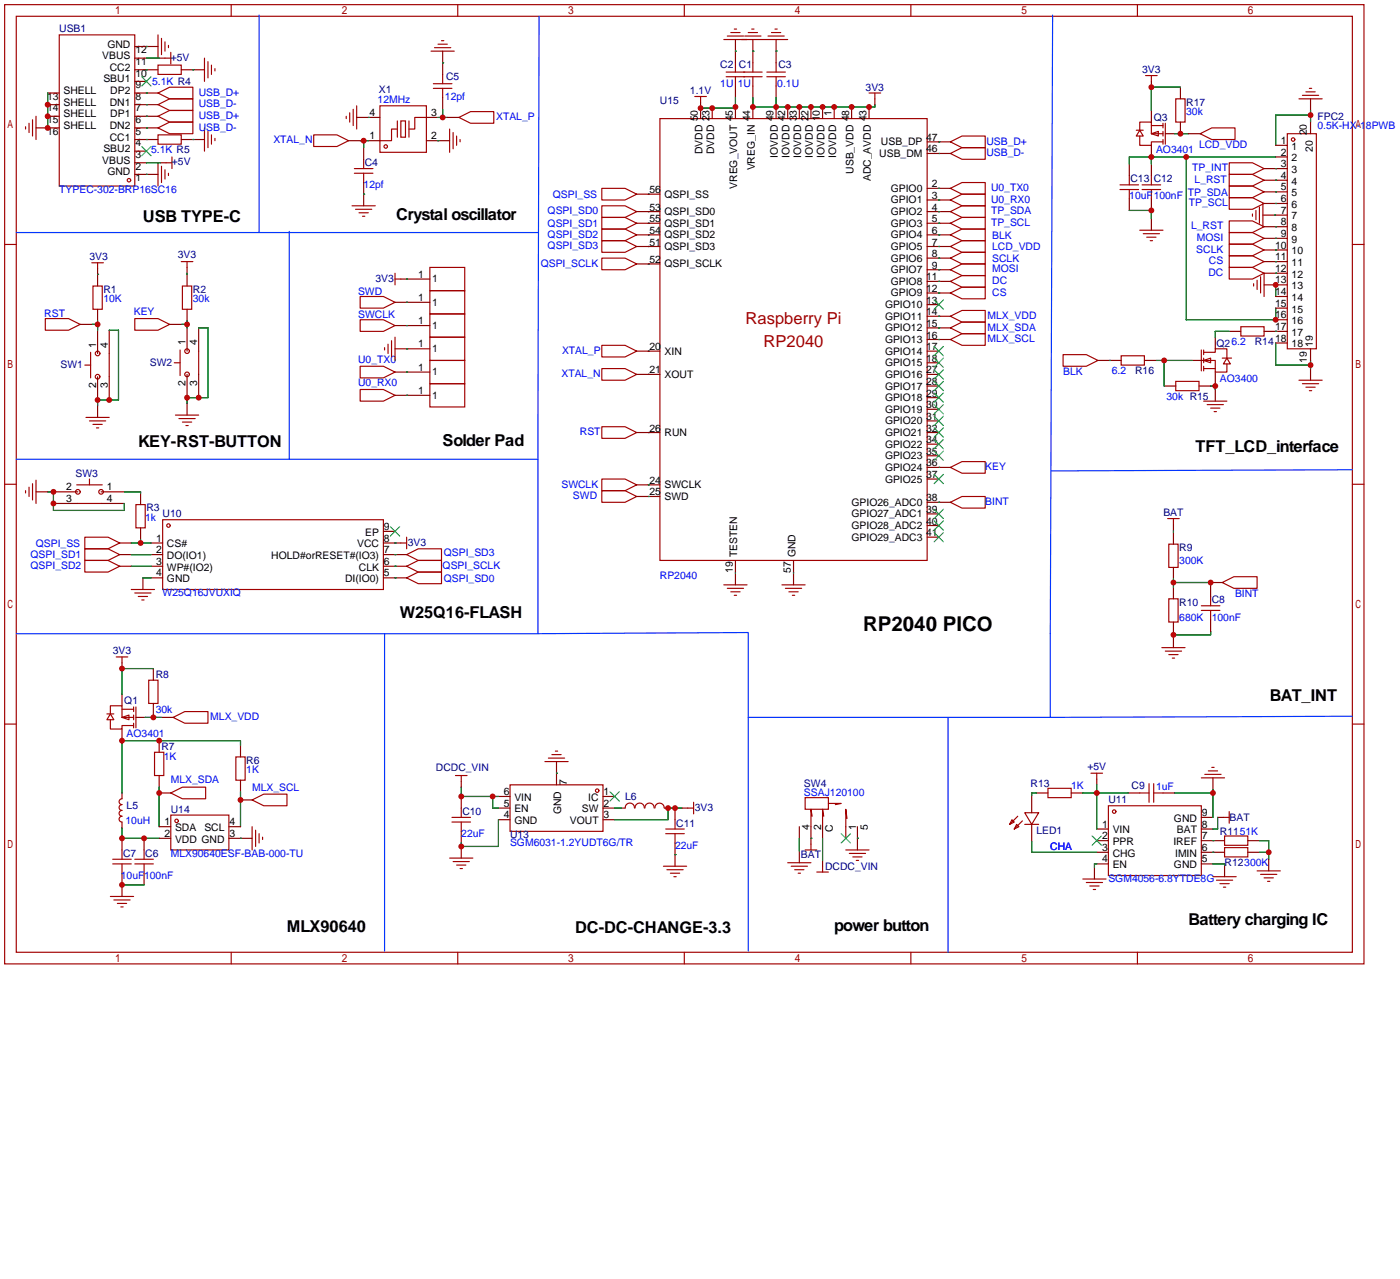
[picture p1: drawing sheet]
<svg xmlns="http://www.w3.org/2000/svg" width="306mm" height="279mm" viewBox="0 0 306 279" stroke-linecap="round" stroke-linejoin="round" font-family="sans-serif">
<g fill="none" stroke="#a10000" stroke-width=".25">
<path d="M1 1h297.2v209.6h-297.2zM3.6 3.6h292.1v204.4h-292.1zM13 7.6h16.5v33h-16.5zM34.5 14.2h5.1v2.1h-5.1zM34.5 7.6v5.1M35.3 8.4v3.5M36.1 9.1v2.1M36.1 12.7h1.2M36.8 9.9v.5M37.3 11.4v2.6M44.7 12.7v5.1M45.5 13.5v3.5"/>
<path d="M46.2 14.2v2.1M47 15v.5M50.5 1v2.6M94.2 11.2h5.1M94.7 18.3h4.1M94.7 19.3h4.1M95 10.4h3.6M95.8 9.7h2M96.5 8.9h.5M96.8 16.3v2M96.8 19.3v2M100.1 1v2.6"/>
<path d="M149.6 1v2.6M158.2 8.6h14M158.7 16.8h7.9M158.7 15.7h7.9M159 7.9h3.6M159.8 7.1h2M160.5 6.4h.5M160.8 13.7v2M160.8 16.8v2M162.8 7.9h3.6M163.6 7.1h2M164.3 6.4h.5"/>
<path d="M164.6 13.7v2M164.6 16.8v2M167.6 16.8h4.1M167.6 15.7h4.1M167.9 7.9h3.5M168.7 7.1h2M169.4 6.4h.5M169.7 13.7v2M169.7 16.8v2M199.1 1v2.6M248.7 1v2.6M250.4 16.5h2.6"/>
<path d="M251.7 16.5v1.3M286.3 19.3h.5M5.6 27.7v.5M6.3 26.9v2.1M7.1 26.2v3.5M7.9 25.4v5.1M34.5 29.5h5.1v2h-5.1zM34.5 20.3l2.6-1.2h5.1v2.5h-5.1zM34.5 22.9l2.6-1.3h5.1v2.5h-5.1zM34.5 25.4l2.6-1.3h5.1v2.6h-5.1zM34.5 27.9l2.6-1.2h5.1v2.5h-5.1zM34.5 35.6v5"/>
<path d="M35.3 36.3v3.6M36.1 37.1v2M36.3 35.6h1.3M36.8 37.8v.6M37.6 34.3v2.5M44.7 27.9v5.1M45.5 28.7v3.6M46.2 29.5v2M47 30.2v.5M68.6 29.5h5.1l2.5 1.2-2.5 1.3h-5.1zM75.7 25.4v.5M76.5 24.6v2.1"/>
<path d="M77.2 23.9v3.5M77.5 37.8h4M77.5 36.8h4M78 23.1v5.1M79.5 34.8v2M79.5 37.8v2.1M83.1 23.1h10.1v10.2h-10.1zM86.9 28.2h-1.3v2.5h-2.5M86.9 26.4v3.6M87.6 26.4h1v3.6h-1zM89.4 26.4v3.6M93.2 25.7h-2.5v2.5h-1.3"/>
<path d="M98.3 28.2v5.1M99.1 29v3.5M99.8 29.7v2.1M100.3 25.7l2.6-1.3h5v2.5h-5zM100.6 30.5v.5M144.3 25.9h58.4v96.5h-58.4zM151.9 21.1h2.5M153.2 21.1v1.3M190 20.3h2.5M191.3 20.3v1.3M207.8 31l2.5-1.3h5.1v2.6h-5.1zM207.8 33.5l2.5-1.2h5.1v2.5h-5.1z"/>
<path d="M246.9 38.4v2M248.4 28.4h1.5M249.2 28.4v-1.7h2.5v2.5h2.6M249.2 29.7v2.1h2.5v-.8h2.6M249.2 28.4l.7 1.3h-1.5zM251.7 29.2l1.5-.5v1zM251.7 27.4h2.6M251.7 38.4v2M254.3 26.9v1M254.3 28.7v1M254.3 30.5v1M254.8 26.9v4.6"/>
<path d="M257 21.6h2.1v5.1h-2.1zM262.4 29.2l2.5-1.3h5.1v2.6h-5.1zM268.7 38.1h5.1l2.6 1.3-2.6 1.2h-5.1zM268.7 35.6h5.1l2.6 1.2-2.6 1.3h-5.1zM281.4 29.2h6.4v47h-6.4zM284 21.6h5.1M284.7 20.8h3.6M285.5 20.1h2M1 53.4h2.6M20.1 57.4h2.5M21.3 57.4v1.3M39.6 57.2h2.6"/>
<path d="M40.9 57.2v1.2M77 45h5M77.7 45.7h3.6M78.5 46.5h2M79.2 47.2h.6M86.4 59.7v2.5M94 58.4h7.6v5.1h-7.6zM131.6 41.1h5.1l2.5 1.3-2.5 1.3h-5.1zM131.6 45h5.1l2.5 1.2-2.5 1.3h-5.1zM131.6 47.5h5.1l2.5 1.3-2.5 1.2h-5.1zM131.6 50h5.1l2.5 1.3-2.5 1.3h-5.1zM131.6 52.6h5.1l2.5 1.2-2.5 1.3h-5.1z"/>
<path d="M131.6 56.4h5.1l2.5 1.3-2.5 1.2h-5.1zM207.8 41.1l2.5-1.2h5.1v2.5h-5.1zM207.8 43.7l2.5-1.3h5.1v2.6h-5.1zM207.8 46.2l2.5-1.2h5.1v2.5h-5.1zM207.8 48.8l2.5-1.3h5.1v2.5h-5.1zM207.8 51.3l2.5-1.3h5.1v2.6h-5.1zM207.8 53.8l2.5-1.2h5.1v2.5h-5.1zM207.8 56.4l2.5-1.3h5.1v2.6h-5.1zM207.8 58.9l2.5-1.2h5.1v2.5h-5.1zM244.9 40.4h4M244.9 41.4h4M246.9 41.4v2"/>
<path d="M249.2 50.3h5.1M249.7 40.4h4M249.7 41.4h4M249.9 51.1h3.6M250.7 51.8h2M251.5 52.6h.5M251.7 41.4v2M268.7 40.6h5.1l2.6 1.3-2.6 1.3h-5.1zM268.7 43.2h5.1l2.6 1.2-2.6 1.3h-5.1zM268.7 48.3h5.1l2.6 1.2-2.6 1.3h-5.1zM268.7 50.8h5.1l2.6 1.3-2.6 1.2h-5.1zM268.7 53.3h5.1l2.6 1.3-2.6 1.3h-5.1z"/>
<path d="M268.7 55.9h5.1l2.6 1.3-2.6 1.2h-5.1zM268.7 58.4h5.1l2.6 1.3-2.6 1.3h-5.1zM273.8 46.7v.5M274.6 46v2M275.3 45.2v3.6M276.1 44.4v5.1M276.4 59.7v5.1M295.7 53.4h2.5M9.9 69.6h5.1l2.5 1.3-2.5 1.2h-5.1zM18.5 79.8h1.3M19.8 77v5.5M20.3 62.5h2.1v5.1h-2.1z"/>
<path d="M23.9 77.2v5.1M29.5 69.6h5l2.6 1.3-2.6 1.2h-5zM38.1 79.2h1.3M39.4 76.5v5.5M39.9 62.5h2v5.1h-2zM43.4 76.7v5.1M78.7 64.8h5.1l2.6 1.2-2.6 1.3h-5.1zM78.7 69.8h5.1l2.6 1.3-2.6 1.3h-5.1zM84.1 75.9v.6M84.8 75.2v2M85.6 74.4v3.6M86.4 73.7v5"/>
<path d="M86.4 61h1.2M94 78.7h7.6v5.1h-7.6zM94 73.7h7.6v5h-7.6zM94 68.6h7.6v5.1h-7.6zM94 63.5h7.6v5.1h-7.6zM131.6 75.4h5.1l2.5 1.3-2.5 1.3h-5.1zM207.8 69.1l2.5-1.3h5.1v2.6h-5.1zM207.8 71.6l2.5-1.2h5.1v2.5h-5.1zM207.8 74.2l2.5-1.3h5.1v2.5h-5.1zM207.8 61.5l2.5-1.3h5.1v2.5h-5.1zM207.8 64l2.5-1.3h5.1v2.6h-5.1zM232.4 77.5h5.1l2.5 1.2-2.5 1.3h-5.1z"/>
<path d="M245.1 77.7h5.1v2.1h-5.1zM262.6 76.5v4.5M263.1 78.7h2.6v2.6h2.5v-1.8M263.1 77h2.6v-.8h2.5v2M263.1 78.7l1.6-.5v1zM263.1 76.5v1M263.1 78.2v1M267.2 78.2h2M268.2 78.2l.8 1.3h-1.5zM271.3 71.4h5.1v2h-5.1zM274.1 62v.5M274.8 61.2v2"/>
<path d="M275.6 60.5v3.5M18.8 91.2h5.1M19.6 91.9h3.5M20.3 92.7h2.1M21.1 93.5h.5M38.4 90.7h5M39.1 91.4h3.6M39.9 92.2h2M40.6 93h.5M78.7 85.1h5.1l2.6 1.3-2.6 1.2h-5.1zM78.7 80h5.1l2.6 1.3-2.6 1.2h-5.1zM94 83.8h7.6v5.1h-7.6z"/>
<path d="M131.6 80.5h5.1l2.5 1.3-2.5 1.3h-5.1zM131.6 93.2h5.1l2.5 1.3-2.5 1.3h-5.1zM257 83.3h5.1v2h-5.1zM263.1 80v1M263.1 80.5h2.6M263.1 87.6h5.1M263.9 88.4h3.6M264.7 89.2h2M265.4 89.9h.5M284 83.1h5.1M284.7 83.8h3.6M285.5 84.6h2"/>
<path d="M286.3 85.3h.5M1 105.8h2.6M5.6 107.2v.5M6.3 106.4v2.1M7.1 105.7v3.5M7.9 104.9v5.1M16.8 105.9h5.6M17 110h5.1M18.5 117.3h5.1l2.6 1.3-2.6 1.3h-5.1zM18.5 119.9h5.1l2.6 1.3-2.6 1.2h-5.1zM19.6 104.6v1.3M29.7 110.2h2v5.1h-2z"/>
<path d="M35.6 113.5h48.2v15.3h-48.2zM87.6 118.6h1.3M88.9 117.3v2.6M131.6 107.2h5.1l2.5 1.3-2.5 1.2h-5.1zM131.6 104.6h5.1l2.5 1.3-2.5 1.3h-5.1zM207.8 102.1l2.5-1.3h5.1v2.6h-5.1zM207.8 109.7l2.5-1.2h5.1v2.5h-5.1zM255.3 113.3h2.5M255.5 118.9h2.1v5.1h-2.1zM256.5 113.3v1.3M295.7 105.8h2.5M18.5 122.4h5.1l2.6 1.3-2.6 1.3h-5.1z"/>
<path d="M28.7 128.8h5.1M29.5 129.5h3.5M30.2 130.3h2.1M31 131.1h.5M88.9 121.2l2.5-1.3h5.1v2.5h-5.1zM88.9 123.7l2.5-1.3h5.1v2.6h-5.1zM88.9 126.2l2.5-1.2h5.1v2.5h-5.1zM158.2 127.8h5.1M159 128.5h3.6M159.8 129.3h2M160.5 130h.5M170.9 127.8h5.1"/>
<path d="M171.7 128.5h3.6M172.5 129.3h2M173.2 130h.5M255.5 130.8h2.1v5.1h-2.1zM262.6 133.3h4.1M262.6 132.3h4.1M264.7 130.3v2M264.7 133.3v2.1M267.2 127.3l2.5-1.3h5.1v2.5h-5.1zM1 158.2h2.6M23.4 156h1.5M24.1 156v-1.8h2.6v2.5h2.5"/>
<path d="M24.1 157.2v2.1h2.6v-.8h2.5M24.1 156l.8 1.2h-1.5zM25.4 143.5h2.5M26.7 156.7l1.5-.5v1zM26.7 143.5v1.3M26.7 154.9h2.5M29.2 154.4v1M29.2 156.2v1M29.2 158v1M29.7 154.4v4.6M32.5 148.6h2v5.1h-2zM37.8 156.7l2.6-1.3h5.1v2.6h-5.1z"/>
<path d="M254 141.5h5.1M254.8 142.2h3.5M255.5 143h2.1M256.3 143.8h.5M295.7 158.2h2.5M26.7 174.5a.63 .63 0 0 0-.7 .6 .63 .63 0 0 0 .7 .7 .64 .64 0 0 0-.7 .6 .64 .64 0 0 0 .7 .6 .64 .64 0 0 0-.7 .7 .64 .64 0 0 0 .7 .6 .64 .64 0 0 0-.7 .6 .64 .64 0 0 0 .7 .7M33.8 164.3h2v5.1h-2zM37.3 178.1h12.7v7.6h-12.7zM37.3 173.2l2.6-1.2h5.1v2.5h-5.1zM51.6 165.4h2v5h-2zM55.1 174.8l2.6-1.3h5v2.5h-5zM98.8 178.6h4.1"/>
<path d="M98.8 179.6h4.1M99.6 169.4h2.5M100.8 169.4v1.3M100.8 176.5v2.1M100.8 179.6v2M111.5 171.4h20.3v10.2h-20.3zM119.1 166.4h5.1M119.9 165.6h3.5M120.6 164.8h2.1M121.4 164.1h.5M136.7 176.5a1.01 1.01 0 0 1 1-1.1 1.01 1.01 0 0 1 1 1.1M138.8 176.5a1.01 1.01 0 0 1 1-1.1 1.01 1.01 0 0 1 1.1 1.1"/>
<path d="M141 176.5a1.01 1.01 0 0 1 1-1.1 1.01 1.01 0 0 1 1 1.1M143.2 176.5a1.01 1.01 0 0 1 1-1.1 1.01 1.01 0 0 1 1 1.1M147.6 179.1v2M150.4 176.5h1.2M151.6 175.3v2.5M176 174.2h5.1v2.6h-5.1zM177.5 178.3l-.2-1.5v3.8M180.1 178.3l-.3-1.5v3.8M181.1 175.5h2.8l-1.3 .3M185.2 178.8l-.3-2v3.8M221.2 179.1l.5 .5-1 .5zM222.5 178.3l-1.8 1.8"/>
<path d="M223.5 179.3l-1.8 1.8M224 177.5h3.1l-1.5 2.6zM229.1 172.2h5.1v2h-5.1zM238.5 168.9h2.5M239.8 168.9v1.3M242.3 176h20.3v15.3h-20.3zM249.2 173.2h2M251.2 171.2v4.1M252.2 171.2v4.1M252.2 173.2h2.1M262.6 169.9h5.1M263.4 169.2h3.6"/>
<path d="M264.2 168.4h2M264.9 167.6h.5M267.5 178.6h1.2M268.7 177.3v2.5M24.1 195.8h5.1M24.6 188.7h4.1M24.6 187.7h4.1M24.9 196.6h3.5M25.7 197.4h2M26.4 198.1h.5M26.7 185.7v2M26.7 188.7v2.1"/>
<path d="M29.5 188.7h4M29.5 187.7h4M31.5 185.7v2M31.5 188.7v2.1M55.1 180.6v5.1M55.9 181.4v3.5M56.6 182.1v2M57.4 182.9v.5M98.3 187.5h5.1M99.1 188.2h3.5M99.8 189h2.1M100.6 189.7h.5"/>
<path d="M145 189.2h5.1M145.5 182.1h4.1M145.5 181.1h4.1M145.8 190h3.6M146.6 190.8h2M147.3 191.5h.5M147.6 182.1v2M172.2 188.5h5.1M173 189.2h3.5M173.7 190h2.1M174.5 190.8h.5M176 185.7h2.6"/>
<path d="M177.3 184.4v1.3M178.6 190.5h2.5M179.8 189.2v1.3M184.9 185.7h5.1M185.7 186.4h3.5M186.4 187.2h2.1M187.2 188h.5M222.2 180.1l.6 .5-1.1 .5zM224 180.1h3.1M236.7 192h5.1M237.5 192.8h3.5M238.3 193.5h2"/>
<path d="M239 194.3h.5M265.2 191.5h5.1M265.9 192.3h3.6M266.7 193h2M267.5 193.8h.5M267.7 182.6h5.1v2.1h-5.1zM267.7 185.2h5.1v2h-5.1zM274.8 190.2h5.1M275.6 191h3.5M276.4 191.8h2M277.1 192.5h.5M50.5 208v2.6"/>
<path d="M100.1 208v2.6M149.6 208v2.6M199.1 208v2.6M248.7 208v2.6"/>
<circle cx="28.2" cy="39.4" r=".38"/>
<circle cx="84.3" cy="32" r=".38"/>
<circle cx="282.7" cy="30.5" r=".38"/>
<circle cx="21.3" cy="77.2" r=".51"/>
<circle cx="40.9" cy="76.7" r=".51"/>
<circle cx="21.3" cy="82.3" r=".51"/>
<circle cx="40.9" cy="81.8" r=".51"/>
<circle cx="17" cy="107.4" r=".51"/>
<circle cx="22.1" cy="107.4" r=".51"/>
<circle cx="36.8" cy="114.8" r=".38"/>
<circle cx="38.6" cy="179.3" r=".38"/>
<circle cx="130.6" cy="172.7" r=".38"/>
<circle cx="243.6" cy="177.3" r=".38"/>
</g>
<g fill="none" stroke="#870000" stroke-width=".25">
<path d="M29.5 10.2h5M29.5 12.7h2.5M29.5 15.2h5M29.5 17.8h2.5M34.8 12.7h1.3M39.6 15.2h5.1M96.8 11.2v5.1M160.8 8.6v5.1M160.8 18.8v2.5M164.6 8.6v5.1M164.6 18.8v2.5M169.7 8.6v5.1"/>
<path d="M169.7 18.8v2.5M251.7 17.8v1.3M258.1 19.1v2.5M7.9 27.9h5.1M10.4 25.4h2.6M10.4 22.9h2.6M10.4 20.3h2.6M29.5 27.9h5M29.5 25.4h5M29.5 22.9h5M29.5 20.3h5M29.5 30.5h5"/>
<path d="M29.5 33h2.5M29.5 35.6h2.5M29.5 38.1h5M35.1 35.6h1.2M39.6 30.5h5.1M76.2 30.7h2.5M78 25.7h5.1M79.5 32.3v2.5M79.5 39.9v5.1M80.5 30.7h2.6M93.2 30.7h5.1M93.2 25.7h2.6"/>
<path d="M96.8 21.3v2.6M97.8 25.7h2.5M153.2 22.4v3.5M155.7 23.4v2.5M160.8 23.4v2.5M164.6 23.4v2.5M169.7 23.4v2.5M172.2 23.4v2.5M174.8 23.4v2.5M177.3 23.4v2.5M179.8 23.4v2.5M182.4 23.4v2.5"/>
<path d="M186.2 23.4v2.5M190 23.4v2.5M191.3 21.6v1.3M202.7 31h5.1M202.7 33.5h5.1M246.9 35.8v2.6M251.7 24.1v2.6M251.7 31.8v2.5M251.7 35.8v2.6M254.8 29.2h2M258.1 26.7v2.5M259.8 29.2h2.6"/>
<path d="M276.4 39.4h5M276.4 36.8h5M278.9 31.8h2.5M278.9 34.3h2.5M286.5 21.6v2.5M286.5 26.7v2.5M21.3 58.7v3.8M40.9 58.4v1.3M40.9 59.9v2.6M139.2 42.4h5.1M139.2 46.2h5.1M139.2 48.8h5.1"/>
<path d="M139.2 51.3h5.1M139.2 53.8h5.1M139.2 57.7h5.1M202.7 46.2h5.1M202.7 48.8h5.1M202.7 51.3h5.1M202.7 53.8h5.1M202.7 41.1h5.1M202.7 43.7h5.1M202.7 56.4h5.1M202.7 58.9h5.1M246.9 43.4v2.6"/>
<path d="M251.7 43.4v2.6M251.7 47.8v2.5M276.1 47h2.5M276.4 41.9h5M276.4 44.4h5M276.4 49.5h5M276.4 52.1h5M276.4 54.6h5M276.4 57.2h5M276.4 59.7h5M278.9 47h2.5M17.5 70.9h2.6"/>
<path d="M21.3 67.6v2.5M21.3 72.1v5.1M23.9 72.1v5.1M37.1 70.9h2.5M40.9 67.6v2.5M40.9 71.6v5.1M43.4 71.6v5.1M86.4 76.2h7.6M86.4 71.1h7.6M86.4 66h7.6M87.6 61h6.4M139.2 76.7h5.1"/>
<path d="M202.7 76.7h2.5M202.7 69.1h5.1M202.7 71.6h5.1M202.7 74.2h5.1M202.7 61.5h5.1M202.7 64h5.1M202.7 79.2h2.5M202.7 66.5h2.5M240 78.7h5.1M250.2 78.7h2.5M260.6 78.7h2.5M265.7 73.7v2.5"/>
<path d="M268.7 72.4h2.6M276.4 72.4h5M276.4 62.2h5M278.9 64.8h2.5M278.9 67.3h2.5M278.9 69.8h2.5M278.9 74.9h2.5M286.5 76.2v2.5M21.3 82.3v5.1M21.3 88.6v2.6M23.9 82.3v5.1M40.9 81.8v5.1"/>
<path d="M40.9 88.1v2.6M43.4 81.8v5.1M86.4 86.4h7.6M86.4 81.3h7.6M139.2 81.8h5.1M139.2 94.5h5.1M202.7 81.8h2.5M202.7 94.5h2.5M202.7 84.3h2.5M202.7 99.6h2.5M202.7 97h2.5M202.7 91.9h2.5"/>
<path d="M202.7 89.4h2.5M202.7 86.9h2.5M254.5 84.3h2.5M262.1 84.3h2.6M265.7 81.3v2.5M265.7 85.1v2.5M286.5 80.5v2.6M7.9 107.4h2.5M11.9 107.4h5.1M11.9 110h5.1M22.1 107.4h5.1M22.1 110h5.1"/>
<path d="M26.2 118.6h2.5M30.7 107.7v2.5M30.7 115.3v2.6M33 118.6h2.6M83.8 118.6h3.8M83.8 116.1h2.6M139.2 108.5h5.1M139.2 105.9h5.1M202.7 102.1h5.1M202.7 109.7h5.1M202.7 117.3h2.5M202.7 114.8h2.5"/>
<path d="M202.7 112.3h2.5M202.7 104.6h2.5M256.5 114.6v1.2M256.5 116.3v2.6M26.2 121.2h2.5M26.2 123.7h2.5M31.2 126.2v2.6M33 121.2h2.6M33 123.7h2.6M33 126.2h2.6M83.8 121.2h5.1M83.8 123.7h5.1"/>
<path d="M83.8 126.2h5.1M160.8 122.4v2.6M160.8 125.2v2.6M173.5 122.4v2.6M173.5 125.2v2.6M256.5 124v2.5M256.5 128.3v2.5M256.5 135.9v2.5M256.5 138.9v2.6M264.7 127.8v2.5M264.7 135.4v2.5M264.7 127.3h2.5"/>
<path d="M26.7 144.8v1.2M26.7 151.6v2.6M26.7 159.3v2.5M29.7 156.7h2M33.5 146v2.6M33.5 153.7v2.5M35.3 156.7h2.5M26.7 173.2v1.3M26.7 179.6v1.2M34.8 161.8v2.5M34.8 169.4v2.6M34.8 173.2h2.5"/>
<path d="M52.6 162.8v2.6M52.6 170.4v2.6M52.6 174.8h2.5M100.8 170.7v1.3M100.8 174v2.5M109 174h2.5M109 176.5h2.5M109 179.1h2.5M121.7 166.4v5M131.8 174h2.6M131.8 176.5h2.6M131.8 179.1h2.6"/>
<path d="M135.9 176.5h.8M145.3 176.5h.7M147.6 176.5v2.6M149.1 176.5h1.3M225.6 173.7v3.8M226.6 173.2h2.5M234.2 173.2h2.5M239.8 170.2v1.2M246.6 173.2h2.6M254.3 173.2h2.5M262.6 178.6h2.6M265.2 169.9v2.6"/>
<path d="M266.2 178.6h1.3M26.7 183.1v2.6M26.7 190.8v5M31.5 183.1v2.6M31.5 190.8v2.5M34.8 183.1h2.5M34.8 180.6h2.5M50 183.1h5.1M50 180.6h2.6M100.8 181.6v2.5M100.8 184.9v2.6M147.6 184.1v5.1"/>
<path d="M174.8 180.6v2.5M174.8 185.9v2.6M177.3 180.6v3.8M179.8 180.6v2.5M179.8 188v1.2M184.9 180.6v2.5M187.5 180.6v5.1M225.6 180.1v3.8M239.3 189.5v2.5M239.8 181.1h2.5M239.8 183.6h2.5M239.8 186.2h2.5"/>
<path d="M239.8 188.7h2.5M262.6 181.1h2.6M262.6 183.6h5.1M262.6 186.2h5.1M262.6 188.7h2.6M267.7 189v2.5M272.8 183.6h2.5M272.8 186.2h2.5M277.4 187.7v2.5"/>
</g>
<g fill="none" stroke="#3c3" stroke-width=".25">
<path d="M31 16.8l2 2M33 16.8l-2 2M31 32l2 2M33 32l-2 2M204.2 78.2l2 2.1M204.2 75.7l2 2M204.2 65.5l2 2.1M206.2 78.2l-2 2.1M206.2 75.7l-2 2M206.2 65.5l-2 2.1M204.2 98.6l2 2M204.2 96l2 2"/>
<path d="M204.2 93.5l2 2M204.2 90.9l2 2.1M204.2 88.4l2 2M204.2 85.9l2 2M204.2 83.3l2 2M204.2 80.8l2 2M206.2 98.6l-2 2M206.2 96l-2 2M206.2 93.5l-2 2M206.2 90.9l-2 2.1M206.2 88.4l-2 2M206.2 85.9l-2 2"/>
<path d="M206.2 83.3l-2 2M206.2 80.8l-2 2M85.3 115.1l2.1 2M87.4 115.1l-2.1 2M204.2 116.3l2 2.1M204.2 113.8l2 2M204.2 111.3l2 2M204.2 103.6l2 2.1M206.2 116.3l-2 2.1M206.2 113.8l-2 2M206.2 111.3l-2 2M206.2 103.6l-2 2.1"/>
<path d="M133.3 173l2.1 2M135.4 173l-2.1 2M183.9 182.1l2 2M185.9 182.1l-2 2M238.8 182.6l2 2.1M240.8 182.6l-2 2.1"/>
</g>
<g fill="none" stroke="#008700" stroke-width=".25">
<path d="M32 10.2h.1M32 15.2h.1M32 12.7h2.8M42.2 15.2h.1M96.8 13.7h.1M160.8 11.2h.1M164.6 11.2h.1M169.7 11.2h.1M258.1 19.1h-6.4v5M10.4 20.3v7.6M32 38.1h.1M32 30.5h.1"/>
<path d="M32 20.3h.1M32 22.9h.1M32 25.4h.1M32 27.9h.1M32 35.6h3.1M42.2 30.5h.1M78.7 30.7h1.8M79.5 30.7v1.6M80.5 25.7h.1M95.8 30.7h.1M95.8 25.7h2M96.8 23.9v1.8"/>
<path d="M155.7 23.4v.2M160.8 21.3v2.3h-7.6v-.2M164.6 21.3v2.1h26.7v-.5M169.7 21.3v2.1M205.2 31h.1M205.2 33.5h.1M251.7 34.3v1.5M256.8 29.2h3M259.3 34.3v35.5h19.6v-2.5M278.9 39.4h.1M278.9 36.8h.1M278.9 34.3h-32v1.5"/>
<path d="M286.5 24.1v2.6M286.5 25.1h-7.6v6.7M21.3 59.9h.1M40.9 59.7v.2M79.5 42.4h.1M141.7 42.4h.1M141.7 46.2h.1M141.7 48.8h.1M141.7 51.3h.1M141.7 53.8h.1M141.7 57.7h.1M205.2 58.9h.1"/>
<path d="M205.2 56.4h.1M205.2 53.8h.1M205.2 51.3h.1M205.2 48.8h.1M205.2 46.2h.1M205.2 43.7h.1M205.2 41.1h.1M246.9 46h4.8v1.8M278.6 47h.3M278.9 41.9h.1M278.9 44.4h.1M278.9 49.5h.1"/>
<path d="M278.9 52.1h.1M278.9 54.6h.1M278.9 57.2h.1M278.9 59.7h.1M20.1 70.9h1.2M21.3 70.1v2M23.9 72.1h2v15.3h-4.6v1.2M39.6 70.9h1.3M40.9 70.1v1.5M43.4 71.6h2.1v15.3h-4.6v1.2M88.9 76.2h.1M88.9 61h.1"/>
<path d="M88.9 66h.1M88.9 71.1h.1M141.7 76.7h.1M205.2 74.2h.1M205.2 71.6h.1M205.2 69.1h.1M205.2 64h.1M205.2 61.5h.1M242.6 78.7h.1M252.7 78.7h7.9M254.5 78.7v5.6M268.7 72.4h-3v1.3"/>
<path d="M278.9 72.4h.1M278.9 62.2v2.6M278.9 74.9v4.9h7.6M286.5 78.7v1.8M88.9 86.4h.1M88.9 81.3h.1M141.7 81.8h.1M141.7 94.5h.1M264.7 84.3h1M265.7 83.8v1.3M10.4 107.4h1.5M11.7 107.4v4.1h15.5v-1.5"/>
<path d="M11.7 110h.2M27.2 107.4h3.5v.3M28.7 118.6h4.3M30.7 117.9v.7M86.4 118.6h.1M141.7 105.9h.1M141.7 108.5h.1M205.2 102.1h.1M205.2 109.7h.1M256.5 115.8v.5M28.7 121.2h4.3M28.7 123.7h4.3"/>
<path d="M31.2 126.2h1.8M86.4 121.2h.1M86.4 123.7h.1M86.4 126.2h.1M160.8 125v.2M173.5 125v.2M256.5 126.5v1.8M256.5 138.4v.5M256.5 127.3h8.2v.5M264.7 137.9v.8h-8.2M31.7 156.7h3.6M33.5 146h-6.8v5.6"/>
<path d="M33.5 156.2v.5M34.8 172v8.6M52.6 162.8v-1h-25.9v11.4M52.6 173v7.6M100.8 172v2h8.2M107.7 174v2.5h1.3M109 179.1v5.8h-8.2v-.8M121.7 168.9h.1M134.4 176.5h1.5M149.1 176.5h-3.1v2.6h-11.6M226.6 173.2h-1v.5M236.7 173.2h9.9"/>
<path d="M239.8 171.4v9.7M256.8 173.2h8.4M265.2 172.5v6.1M266.2 178.6v2.5h-1M26.7 180.8v2.3h8.1M26.7 193.3h4.8M52.6 183.1h.1M147.6 186.7h.1M174.8 183.1v2.8M177.3 183.1h.1M179.8 183.1v4.9M187.5 183.1h.1"/>
<path d="M225.6 183.9v2.3h14.2M239.8 188.7h-.5v.8M265.2 183.6h.1M265.2 186.2h.1M265.2 188.7h2.5v.3M275.3 186.2h2.1M275.3 183.6h2.1v4.1"/>
</g>
<path d="M56.6 3.3v47.5h61M117.9 3.6l-.3 134.8h-114M230.1 3.3l-.5 153.4 66.1-.2M3.6 50.8h53M63.2 50.5v49.8h54.4M3.6 100.3h59.6M295.7 102.6l-65.8 .3M84.1 138.4v69.4M117.6 138.4l46-.2v69.6M163.6 156.7h66M207.3 156.7v51.3" fill="none" stroke="#03f" stroke-width=".25"/>
<g fill="#c00">
<circle cx="169.7" cy="23.4" r=".63"/>
<circle cx="164.6" cy="23.4" r=".63"/>
<circle cx="172.2" cy="23.4" r=".63"/>
<circle cx="174.8" cy="23.4" r=".63"/>
<circle cx="177.3" cy="23.4" r=".63"/>
<circle cx="179.8" cy="23.4" r=".63"/>
<circle cx="182.4" cy="23.4" r=".63"/>
<circle cx="186.2" cy="23.4" r=".63"/>
<circle cx="190" cy="23.4" r=".63"/>
<circle cx="155.7" cy="23.6" r=".63"/>
<circle cx="153.2" cy="23.6" r=".63"/>
<circle cx="160.8" cy="23.4" r=".63"/>
<circle cx="79.5" cy="30.7" r=".63"/>
<circle cx="96.8" cy="25.7" r=".63"/>
<circle cx="21.3" cy="87.4" r=".63"/>
<circle cx="23.9" cy="87.4" r=".63"/>
<circle cx="40.9" cy="86.9" r=".63"/>
<circle cx="43.4" cy="86.9" r=".63"/>
<circle cx="11.7" cy="107.4" r=".63"/>
<circle cx="11.7" cy="110" r=".63"/>
<circle cx="30.7" cy="118.6" r=".63"/>
<circle cx="21.3" cy="70.9" r=".63"/>
<circle cx="40.9" cy="70.9" r=".63"/>
<circle cx="10.4" cy="22.9" r=".63"/>
<circle cx="10.4" cy="25.4" r=".63"/>
<circle cx="10.4" cy="27.9" r=".63"/>
<circle cx="31.5" cy="183.1" r=".63"/>
<circle cx="26.7" cy="183.1" r=".63"/>
<circle cx="26.7" cy="193.3" r=".63"/>
<circle cx="52.6" cy="174.8" r=".63"/>
<circle cx="34.8" cy="173.2" r=".63"/>
<circle cx="34.8" cy="161.8" r=".63"/>
<circle cx="26.7" cy="161.8" r=".63"/>
<circle cx="33.5" cy="156.7" r=".63"/>
<circle cx="26.7" cy="146" r=".63"/>
<circle cx="256.5" cy="138.7" r=".63"/>
<circle cx="264.7" cy="127.3" r=".63"/>
<circle cx="256.5" cy="127.3" r=".63"/>
<circle cx="277.4" cy="186.2" r=".63"/>
<circle cx="265.2" cy="173.2" r=".63"/>
<circle cx="239.8" cy="173.2" r=".63"/>
<circle cx="100.8" cy="174" r=".63"/>
<circle cx="107.7" cy="174" r=".63"/>
<circle cx="100.8" cy="184.9" r=".63"/>
<circle cx="146.1" cy="176.5" r=".63"/>
<circle cx="147.6" cy="176.5" r=".63"/>
<circle cx="286.5" cy="25.1" r=".63"/>
<circle cx="286.5" cy="79.8" r=".63"/>
<circle cx="265.7" cy="84.3" r=".63"/>
<circle cx="254.5" cy="78.7" r=".63"/>
<circle cx="278.9" cy="62.2" r=".63"/>
<circle cx="258.1" cy="29.2" r=".63"/>
<circle cx="251.7" cy="19" r=".63"/>
<circle cx="251.7" cy="46" r=".63"/>
<circle cx="251.7" cy="34.3" r=".63"/>
<circle cx="259.3" cy="34.3" r=".63"/>
<circle cx="278.9" cy="69.8" r=".63"/>
</g>
<text font-size="4.5" x="188.7" y="137.9">RP2040 PICO</text>
<g font-size="3.6">
<text x="31.2" y="48.4">USB TYPE-C</text>
<text x="86.6" y="48.2">Crystal oscillator</text>
<text x="30.2" y="97.7">KEY-RST-BUTTON</text>
<text x="96.8" y="97.4">Solder Pad</text>
<text x="261.4" y="98.7">TFT_LCD_interface</text>
<text x="87.4" y="135">W25Q16-FLASH</text>
<text x="277.6" y="153.1">BAT_INT</text>
<text x="62.7" y="203.6">MLX90640</text>
<text x="125.7" y="203.9">DC-DC-CHANGE-3.3</text>
<text x="182.4" y="203.4">power button</text>
<text x="259.8" y="202.1">Battery charging IC</text>
</g>
<g font-size="3.6" fill="#a00000">
<text x="163" y="70.7">Raspberry Pi</text>
<text x="166.9" y="75.8">RP2040</text>
</g>
<g font-size="2.3" fill="#000080">
<text x="13" y="7.1">USB1</text>
<text x="37.3" y="13.3">+5V</text>
<text x="97.5" y="17.5">C5</text>
<text x="157.5" y="15">C2</text>
<text x="161.5" y="15">C1</text>
<text x="170.2" y="15">C3</text>
<text x="249.7" y="16">3V3</text>
<text x="82.8" y="20.3">X1</text>
<text x="144.3" y="22.8">U15</text>
<text x="150.8" y="20.5">1.1V</text>
<text x="189.2" y="19.8">3V3</text>
<text x="259.3" y="23.1">R17</text>
<text x="252.2" y="26.4">Q3</text>
<text x="288" y="26.1">FPC2</text>
<text x="37.6" y="36.1">+5V</text>
<text x="79.8" y="36.3">C4</text>
<text x="247.1" y="39.8">C13</text>
<text x="252.2" y="39.8">C12</text>
<text x="19.6" y="56.9">3V3</text>
<text x="38.9" y="56.3">3V3</text>
<text x="22.6" y="64">R1</text>
<text x="42.2" y="64">R2</text>
<text x="82.1" y="61.5">3V3</text>
<text x="265.9" y="75.9">Q26.2</text>
<text x="274.3" y="75.4">R14</text>
<text x="13.2" y="80.5">SW1</text>
<text x="32.8" y="80">SW2</text>
<text x="248.2" y="81.8">R16</text>
<text x="16.5" y="104.1">SW3</text>
<text x="32" y="111.7">R3</text>
<text x="35.6" y="113">U10</text>
<text x="254.3" y="112.7">BAT</text>
<text x="89.2" y="119.3">3V3</text>
<text x="257.8" y="120.4">R9</text>
<text x="264.9" y="131.8">C8</text>
<text x="257.8" y="132.3">R10</text>
<text x="24.7" y="143">3V3</text>
<text x="34" y="148">R8</text>
<text x="27.2" y="153.9">Q1</text>
<text x="35.3" y="163.8">R7</text>
<text x="53.8" y="166.8">R6</text>
<text x="95.3" y="168.5">DCDC_VIN</text>
<text x="175.8" y="171.9">SW4</text>
<text x="225.3" y="171.9">R13</text>
<text x="237.7" y="168.2">+5V</text>
<text x="247.4" y="172.4">C9</text>
<text x="27.7" y="176.7">L5</text>
<text x="37.3" y="177.5">U14</text>
<text x="101.1" y="178">C10</text>
<text x="136.7" y="174.7">L6</text>
<text x="151.9" y="177.3">3V3</text>
<text x="242.3" y="175.5">U11</text>
<text x="268.8" y="179.3">BAT</text>
<text x="111.5" y="183.1">U13</text>
<text x="147.8" y="180.6">C11</text>
<text x="226.6" y="182.1">LED1</text>
<text x="266.7" y="182.3">R1151K</text>
<text x="26.9" y="187.2">C7</text>
<text x="31.7" y="187.2">C6</text>
<text x="175.1" y="187.4">BAT</text>
<text x="180.4" y="190.1">DCDC_VIN</text>
<text x="267.7" y="189.2">R12300K</text>
</g>
<g font-size="2.3">
<text x="23.5" y="10.4">GND</text>
<text x="29.6" y="11.7">12</text>
<text x="22.3" y="12.9">VBUS</text>
<text x="24" y="15.5">CC2</text>
<text x="29.6" y="14.2">11</text>
<text x="29.6" y="16.7">10</text>
<text x="10.3" y="21.8">13</text>
<text x="13.9" y="23.1">SHELL</text>
<text x="13.9" y="20.5">SHELL</text>
<text x="22.6" y="18">SBU1</text>
<text x="24" y="23.1">DN1</text>
<text x="24.1" y="20.5">DP2</text>
<text x="29.6" y="19.3">9</text>
<text x="29.6" y="21.8">8</text>
<text x="10.3" y="29.4">16</text>
<text x="10.3" y="26.9">15</text>
<text x="10.3" y="24.4">14</text>
<text x="13.9" y="28.2">SHELL</text>
<text x="13.9" y="25.6">SHELL</text>
<text x="24" y="28.2">DN2</text>
<text x="24.1" y="25.6">DP1</text>
<text x="29.6" y="24.4">7</text>
<text x="29.6" y="26.9">6</text>
<text x="29.6" y="29.4">5</text>
<text x="80.8" y="25.3">4</text>
<text x="94.2" y="25.3">3</text>
<text x="152.6" y="26.5" transform="rotate(-90 152.6 26.5)">50</text>
<text x="155.1" y="26.5" transform="rotate(-90 155.1 26.5)">23</text>
<text x="160.2" y="26.5" transform="rotate(-90 160.2 26.5)">45</text>
<text x="164" y="26.5" transform="rotate(-90 164 26.5)">44</text>
<text x="169.1" y="26.5" transform="rotate(-90 169.1 26.5)">49</text>
<text x="171.6" y="26.5" transform="rotate(-90 171.6 26.5)">42</text>
<text x="174.2" y="26.5" transform="rotate(-90 174.2 26.5)">33</text>
<text x="176.7" y="26.5" transform="rotate(-90 176.7 26.5)">22</text>
<text x="179.3" y="26.5" transform="rotate(-90 179.3 26.5)">10</text>
<text x="181.8" y="25.2" transform="rotate(-90 181.8 25.2)">1</text>
<text x="185.6" y="26.5" transform="rotate(-90 185.6 26.5)">48</text>
<text x="189.4" y="26.5" transform="rotate(-90 189.4 26.5)">43</text>
<text x="285.7" y="29.6" transform="rotate(-90 285.7 29.6)">20</text>
<text x="22.3" y="35.8">VBUS</text>
<text x="22.6" y="33.2">SBU2</text>
<text x="24" y="30.7">CC1</text>
<text x="29.6" y="32">4</text>
<text x="29.6" y="34.5">3</text>
<text x="80.8" y="30.4">1</text>
<text x="94.2" y="30.4">2</text>
<text x="153.6" y="33.7" transform="rotate(-90 153.6 33.7)">DVDD</text>
<text x="156.1" y="33.7" transform="rotate(-90 156.1 33.7)">DVDD</text>
<text x="170.1" y="34.5" transform="rotate(-90 170.1 34.5)">IOVDD</text>
<text x="172.6" y="34.5" transform="rotate(-90 172.6 34.5)">IOVDD</text>
<text x="175.2" y="34.5" transform="rotate(-90 175.2 34.5)">IOVDD</text>
<text x="177.7" y="34.5" transform="rotate(-90 177.7 34.5)">IOVDD</text>
<text x="180.2" y="34.5" transform="rotate(-90 180.2 34.5)">IOVDD</text>
<text x="182.8" y="34.5" transform="rotate(-90 182.8 34.5)">IOVDD</text>
<text x="192.2" y="34.3">USB_DM</text>
<text x="192.6" y="31.8">USB_DP</text>
<text x="202.5" y="30.8">47</text>
<text x="202.5" y="33.3">46</text>
<text x="280" y="31.4">1</text>
<text x="280" y="34">2</text>
<text x="282.4" y="32.7">1</text>
<text x="282.4" y="35.2">2</text>
<text x="287" y="33.2" transform="rotate(-90 287 33.2)">20</text>
<text x="23.5" y="38.3">GND</text>
<text x="29.6" y="37.1">2</text>
<text x="29.6" y="39.6">1</text>
<text x="161.2" y="41.3" transform="rotate(-90 161.2 41.3)">VREG_VOUT</text>
<text x="165" y="37.2" transform="rotate(-90 165 37.2)">VREG_IN</text>
<text x="186.6" y="38" transform="rotate(-90 186.6 38)">USB_VDD</text>
<text x="190.4" y="39.6" transform="rotate(-90 190.4 39.6)">ADC_AVDD</text>
<text x="194.7" y="41.9">GPIO0</text>
<text x="203.7" y="40.9">2</text>
<text x="280" y="36.5">3</text>
<text x="280" y="39.1">4</text>
<text x="280" y="41.6">5</text>
<text x="282.4" y="37.8">3</text>
<text x="282.4" y="40.3">4</text>
<text x="142" y="42.2">56</text>
<text x="142" y="46">53</text>
<text x="145.3" y="43.2">QSPI_SS</text>
<text x="145.3" y="47">QSPI_SD0</text>
<text x="194.7" y="47">GPIO2</text>
<text x="194.7" y="44.4">GPIO1</text>
<text x="203.7" y="46">4</text>
<text x="203.7" y="43.5">3</text>
<text x="280" y="44.1">6</text>
<text x="280" y="46.7">7</text>
<text x="282.4" y="42.9">5</text>
<text x="282.4" y="45.4">6</text>
<text x="282.4" y="47.9">7</text>
<text x="142" y="48.6">55</text>
<text x="142" y="51.1">54</text>
<text x="142" y="53.6">51</text>
<text x="145.3" y="49.5">QSPI_SD1</text>
<text x="145.3" y="52.1">QSPI_SD2</text>
<text x="194.7" y="52.1">GPIO4</text>
<text x="194.7" y="49.5">GPIO3</text>
<text x="203.7" y="53.6">7</text>
<text x="203.7" y="51.1">6</text>
<text x="203.7" y="48.6">5</text>
<text x="280" y="49.2">8</text>
<text x="280" y="51.8">9</text>
<text x="282.4" y="50.5">8</text>
<text x="282.4" y="53">9</text>
<text x="142" y="57.4">52</text>
<text x="145.3" y="58.4">QSPI_SCLK</text>
<text x="145.3" y="54.6">QSPI_SD3</text>
<text x="194.7" y="59.7">GPIO7</text>
<text x="194.7" y="57.2">GPIO6</text>
<text x="194.7" y="54.6">GPIO5</text>
<text x="203.7" y="58.7">9</text>
<text x="203.7" y="56.2">8</text>
<text x="278.8" y="54.3">10</text>
<text x="278.8" y="56.8">11</text>
<text x="278.8" y="59.4">12</text>
<text x="282.4" y="55.6">10</text>
<text x="282.4" y="58.1">11</text>
<text x="91.5" y="65.7">1</text>
<text x="91.5" y="60.6">1</text>
<text x="94.5" y="61.7">1</text>
<text x="194.7" y="64.8">GPIO9</text>
<text x="194.7" y="62.2">GPIO8</text>
<text x="202.5" y="63.8">12</text>
<text x="202.5" y="61.3">11</text>
<text x="278.8" y="61.9">13</text>
<text x="278.8" y="64.5">14</text>
<text x="282.4" y="60.6">12</text>
<text x="282.4" y="63.2">13</text>
<text x="282.4" y="65.7">14</text>
<text x="91.5" y="70.8">1</text>
<text x="94.5" y="71.8">1</text>
<text x="94.5" y="66.7">1</text>
<text x="193.5" y="69.8">GPIO11</text>
<text x="193.5" y="67.3">GPIO10</text>
<text x="202.5" y="71.4">15</text>
<text x="202.5" y="68.9">14</text>
<text x="202.5" y="66.3">13</text>
<text x="278.8" y="67">15</text>
<text x="278.8" y="69.5">16</text>
<text x="282.4" y="68.3">15</text>
<text x="282.4" y="70.8">16</text>
<text x="21" y="75.9" transform="rotate(-90 21 75.9)">1</text>
<text x="23.6" y="75.9" transform="rotate(-90 23.6 75.9)">4</text>
<text x="40.6" y="75.4" transform="rotate(-90 40.6 75.4)">1</text>
<text x="43.1" y="75.4" transform="rotate(-90 43.1 75.4)">4</text>
<text x="91.5" y="75.9">1</text>
<text x="94.5" y="76.9">1</text>
<text x="142" y="76.5">20</text>
<text x="145.3" y="77.5">XIN</text>
<text x="193.5" y="77.5">GPIO14</text>
<text x="193.5" y="74.9">GPIO13</text>
<text x="193.5" y="72.4">GPIO12</text>
<text x="202.5" y="76.5">17</text>
<text x="202.5" y="74">16</text>
<text x="278.8" y="72.1">17</text>
<text x="278.8" y="74.6">18</text>
<text x="282.4" y="73.3">17</text>
<text x="282.4" y="75.9">18</text>
<text x="287" y="75.7" transform="rotate(-90 287 75.7)">19</text>
<text x="91.5" y="81">1</text>
<text x="94.5" y="82">1</text>
<text x="142" y="81.6">21</text>
<text x="145.3" y="82.5">XOUT</text>
<text x="193.5" y="82.5">GPIO16</text>
<text x="193.5" y="80">GPIO15</text>
<text x="202.5" y="81.6">27</text>
<text x="202.5" y="79">18</text>
<text x="285.7" y="79.3" transform="rotate(-90 285.7 79.3)">19</text>
<text x="21" y="84.8" transform="rotate(-90 21 84.8)">2</text>
<text x="23.6" y="84.8" transform="rotate(-90 23.6 84.8)">3</text>
<text x="40.6" y="84.3" transform="rotate(-90 40.6 84.3)">2</text>
<text x="43.1" y="84.3" transform="rotate(-90 43.1 84.3)">3</text>
<text x="91.5" y="86">1</text>
<text x="94.5" y="87.1">1</text>
<text x="193.5" y="87.6">GPIO18</text>
<text x="193.5" y="85.1">GPIO17</text>
<text x="202.5" y="89.2">30</text>
<text x="202.5" y="86.7">29</text>
<text x="202.5" y="84.1">28</text>
<text x="142" y="94.3">26</text>
<text x="145.3" y="95.2">RUN</text>
<text x="193.5" y="95.2">GPIO21</text>
<text x="193.5" y="92.7">GPIO20</text>
<text x="193.5" y="90.2">GPIO19</text>
<text x="202.5" y="94.3">32</text>
<text x="202.5" y="91.7">31</text>
<text x="193.5" y="100.3">GPIO23</text>
<text x="193.5" y="97.8">GPIO22</text>
<text x="202.5" y="101.9">36</text>
<text x="202.5" y="99.4">35</text>
<text x="202.5" y="96.8">34</text>
<text x="14.5" y="107.1">2</text>
<text x="23.4" y="107.1">1</text>
<text x="142" y="105.7">24</text>
<text x="145.3" y="106.7">SWCLK</text>
<text x="193.5" y="105.4">GPIO25</text>
<text x="193.5" y="102.9">GPIO24</text>
<text x="202.5" y="104.4">37</text>
<text x="14.5" y="109.7">3</text>
<text x="23.4" y="109.7">4</text>
<text x="142" y="108.2">25</text>
<text x="145.3" y="109.2">SWD</text>
<text x="186.2" y="113">GPIO27_ADC1</text>
<text x="186.2" y="110.5">GPIO26_ADC0</text>
<text x="202.5" y="112.1">39</text>
<text x="202.5" y="109.5">38</text>
<text x="34.2" y="118.3">1</text>
<text x="36.5" y="119.6">CS#</text>
<text x="78.1" y="119.6">VCC</text>
<text x="79.9" y="117">EP</text>
<text x="83.9" y="118.3">8</text>
<text x="83.9" y="115.8">9</text>
<text x="186.2" y="118.1">GPIO29_ADC3</text>
<text x="186.2" y="115.6">GPIO28_ADC2</text>
<text x="202.5" y="117.1">41</text>
<text x="202.5" y="114.6">40</text>
<text x="34.2" y="120.8">2</text>
<text x="34.2" y="123.4">3</text>
<text x="34.2" y="125.9">4</text>
<text x="36.5" y="122.1">DO(IO1)</text>
<text x="36.5" y="124.7">WP#(IO2)</text>
<text x="59.3" y="122.1">HOLD#orRESET#(IO3)</text>
<text x="78.5" y="124.7">CLK</text>
<text x="83.9" y="125.9">5</text>
<text x="83.9" y="123.4">6</text>
<text x="83.9" y="120.8">7</text>
<text x="160.2" y="125.1" transform="rotate(-90 160.2 125.1)">19</text>
<text x="161.2" y="121.8" transform="rotate(-90 161.2 121.8)">TESTEN</text>
<text x="172.9" y="125.1" transform="rotate(-90 172.9 125.1)">57</text>
<text x="173.9" y="121.8" transform="rotate(-90 173.9 121.8)">GND</text>
<text x="36.5" y="127.2">GND</text>
<text x="75.4" y="127.2">DI(IO0)</text>
<text x="110.1" y="173.7">6</text>
<text x="123.9" y="171.5" transform="rotate(-90 123.9 171.5)">7</text>
<text x="132" y="173.7">1</text>
<text x="110.1" y="178.8">4</text>
<text x="110.1" y="176.2">5</text>
<text x="112.4" y="177.5">EN</text>
<text x="112.4" y="174.9">VIN</text>
<text x="122.6" y="177.9" transform="rotate(-90 122.6 177.9)">GND</text>
<text x="127.2" y="177.5">SW</text>
<text x="128.6" y="174.9">IC</text>
<text x="132" y="176.2">2</text>
<text x="132" y="178.8">3</text>
<text x="256.7" y="179.5">GND</text>
<text x="262.8" y="178.3">9</text>
<text x="36" y="180.3">1</text>
<text x="36" y="182.8">2</text>
<text x="38.3" y="181.6">SDA</text>
<text x="38.3" y="184.1">VDD GND</text>
<text x="44.7" y="181.6">SCL</text>
<text x="50.2" y="182.8">3</text>
<text x="50.2" y="180.3">4</text>
<text x="112.4" y="180">GND</text>
<text x="124.6" y="180">VOUT</text>
<text x="177" y="181.4" transform="rotate(-90 177 181.4)">4</text>
<text x="179.5" y="181.4" transform="rotate(-90 179.5 181.4)">2</text>
<text x="182.1" y="181.7" transform="rotate(-90 182.1 181.7)">C</text>
<text x="187.2" y="181.4" transform="rotate(-90 187.2 181.4)">1</text>
<text x="189.7" y="181.4" transform="rotate(-90 189.7 181.4)">5</text>
<text x="240.9" y="180.8">1</text>
<text x="240.9" y="183.3">2</text>
<text x="240.9" y="185.9">3</text>
<text x="243.3" y="182.1">VIN</text>
<text x="243.3" y="184.6">PPR</text>
<text x="256.5" y="184.6">IREF</text>
<text x="257.3" y="182.1">BAT</text>
<text x="262.8" y="185.9">6</text>
<text x="262.8" y="183.3">7</text>
<text x="262.8" y="180.8">8</text>
<text x="240.9" y="188.4">4</text>
<text x="243.3" y="187.1">CHG</text>
<text x="243.3" y="189.7">EN</text>
<text x="256.7" y="189.7">GND</text>
<text x="256.9" y="187.1">IMIN</text>
<text x="262.8" y="188.4">5</text>
</g>
<g font-size="2.3" fill="#00f">
<text x="33.3" y="18.5">5.1K R4</text>
<text x="43.4" y="20.9">USB_D+</text>
<text x="43.4" y="23.4">USB_D-</text>
<text x="82.5" y="22.6">12MHz</text>
<text x="97.3" y="21.8">12pf</text>
<text x="157.5" y="19">1U</text>
<text x="161.3" y="19">1U</text>
<text x="169.9" y="19">0.1U</text>
<text x="43.4" y="26">USB_D+</text>
<text x="43.4" y="28.5">USB_D-</text>
<text x="108.5" y="26.2">XTAL_P</text>
<text x="259.3" y="25.1">30k</text>
<text x="288" y="28.2">0.5K-HX-18PWB</text>
<text x="33" y="33.5">5.1K R5</text>
<text x="59.8" y="31.3">XTAL_N</text>
<text x="215.6" y="31.6">USB_D+</text>
<text x="215.6" y="34.1">USB_D-</text>
<text x="252.7" y="33.5">AO3401</text>
<text x="262.1" y="32.3">LCD_VDD</text>
<text x="79.5" y="41.1">12pf</text>
<text x="216.7" y="41.7">U0_TX0</text>
<text x="260.7" y="37.4">TP_INT</text>
<text x="261.2" y="40">L_RST</text>
<text x="13" y="42.1">TYPEC-302-BRP16SC16</text>
<text x="119.7" y="46.8">QSPI_SD0</text>
<text x="120.9" y="43.3">QSPI_SS</text>
<text x="216.7" y="44.3">U0_RX0</text>
<text x="216.7" y="46.8">TP_SDA</text>
<text x="246.9" y="43.4">10uF</text>
<text x="252.2" y="43.4">100nF</text>
<text x="259.7" y="42.8">TP_SDA</text>
<text x="259.9" y="45">TP_SCL</text>
<text x="119.7" y="49.6">QSPI_SD1</text>
<text x="119.7" y="51.9">QSPI_SD2</text>
<text x="216.7" y="49.4">TP_SCL</text>
<text x="216.9" y="52.2">BLK</text>
<text x="260.4" y="50.1">L_RST</text>
<text x="261.7" y="52.7">MOSI</text>
<text x="118.2" y="58.2">QSPI_SCLK</text>
<text x="119.7" y="54.4">QSPI_SD3</text>
<text x="216.9" y="54.7">LCD_VDD</text>
<text x="216.9" y="57.2">SCLK</text>
<text x="216.9" y="59.5">MOSI</text>
<text x="261.5" y="55.2">SCLK</text>
<text x="264.3" y="57.7">CS</text>
<text x="78.3" y="64.3">SWD</text>
<text x="216.9" y="62.1">DC</text>
<text x="216.9" y="64.6">CS</text>
<text x="264.2" y="60.3">DC</text>
<text x="9.7" y="69.2">RST</text>
<text x="22.6" y="66">10K</text>
<text x="29.2" y="68.9">KEY</text>
<text x="42.2" y="66">30k</text>
<text x="78.3" y="69.4">SWCLK</text>
<text x="215.9" y="69.7">MLX_VDD</text>
<text x="122.9" y="77.3">XTAL_P</text>
<text x="215.9" y="72.2">MLX_SDA</text>
<text x="215.9" y="74.8">MLX_SCL</text>
<text x="78.3" y="79.3">U0_TX0</text>
<text x="122.7" y="82.4">XTAL_N</text>
<text x="232.4" y="81.9">BLK</text>
<text x="243.1" y="81.8">6.2</text>
<text x="266.7" y="83.5">AO3400</text>
<text x="78.3" y="84.4">U0_RX0</text>
<text x="255" y="87.3">30k R15</text>
<text x="126.8" y="95.1">RST</text>
<text x="122.7" y="106.5">SWCLK</text>
<text x="215.4" y="102.7">KEY</text>
<text x="31.7" y="113.8">1k</text>
<text x="125.3" y="109">SWD</text>
<text x="215.4" y="110.3">BINT</text>
<text x="7.8" y="119.5">QSPI_SS</text>
<text x="6.7" y="122">QSPI_SD1</text>
<text x="6.7" y="124.3">QSPI_SD2</text>
<text x="96.8" y="124.3">QSPI_SCLK</text>
<text x="97" y="121.5">QSPI_SD3</text>
<text x="257.8" y="123.2">300K</text>
<text x="35.6" y="130.3">W25Q16JVUXIQ</text>
<text x="97" y="127.1">QSPI_SD0</text>
<text x="144.3" y="126.5">RP2040</text>
<text x="270" y="130.4">BINT</text>
<text x="257.8" y="135.6">680K</text>
<text x="264.9" y="135.6">100nF</text>
<text x="34" y="155.7">30k</text>
<text x="27.7" y="161">AO3401</text>
<text x="46" y="157.3">MLX_VDD</text>
<text x="35.8" y="166.1">1K</text>
<text x="37.3" y="171">MLX_SDA</text>
<text x="53.8" y="168.9">1K</text>
<text x="55.1" y="172.8">MLX_SCL</text>
<text x="175.8" y="174">SSAJ120100</text>
<text x="234.2" y="172.4">1K</text>
<text x="252.7" y="172.7">1uF</text>
<text x="27.4" y="180.1">10uH</text>
<text x="100.8" y="182.8">22uF</text>
<text x="111.5" y="184.9">SGM6031-1.2YUDT6G/TR</text>
<text x="147.6" y="185.4">22uF</text>
<text x="229.6" y="185.6">CHA</text>
<text x="26.4" y="192">10uF</text>
<text x="31.5" y="192">100nF</text>
<text x="37.3" y="187.2">MLX90640ESF-BAB-000-TU</text>
<text x="242.3" y="192.8">SGM4056-6.8YTDE8G</text>
</g>
</svg>
